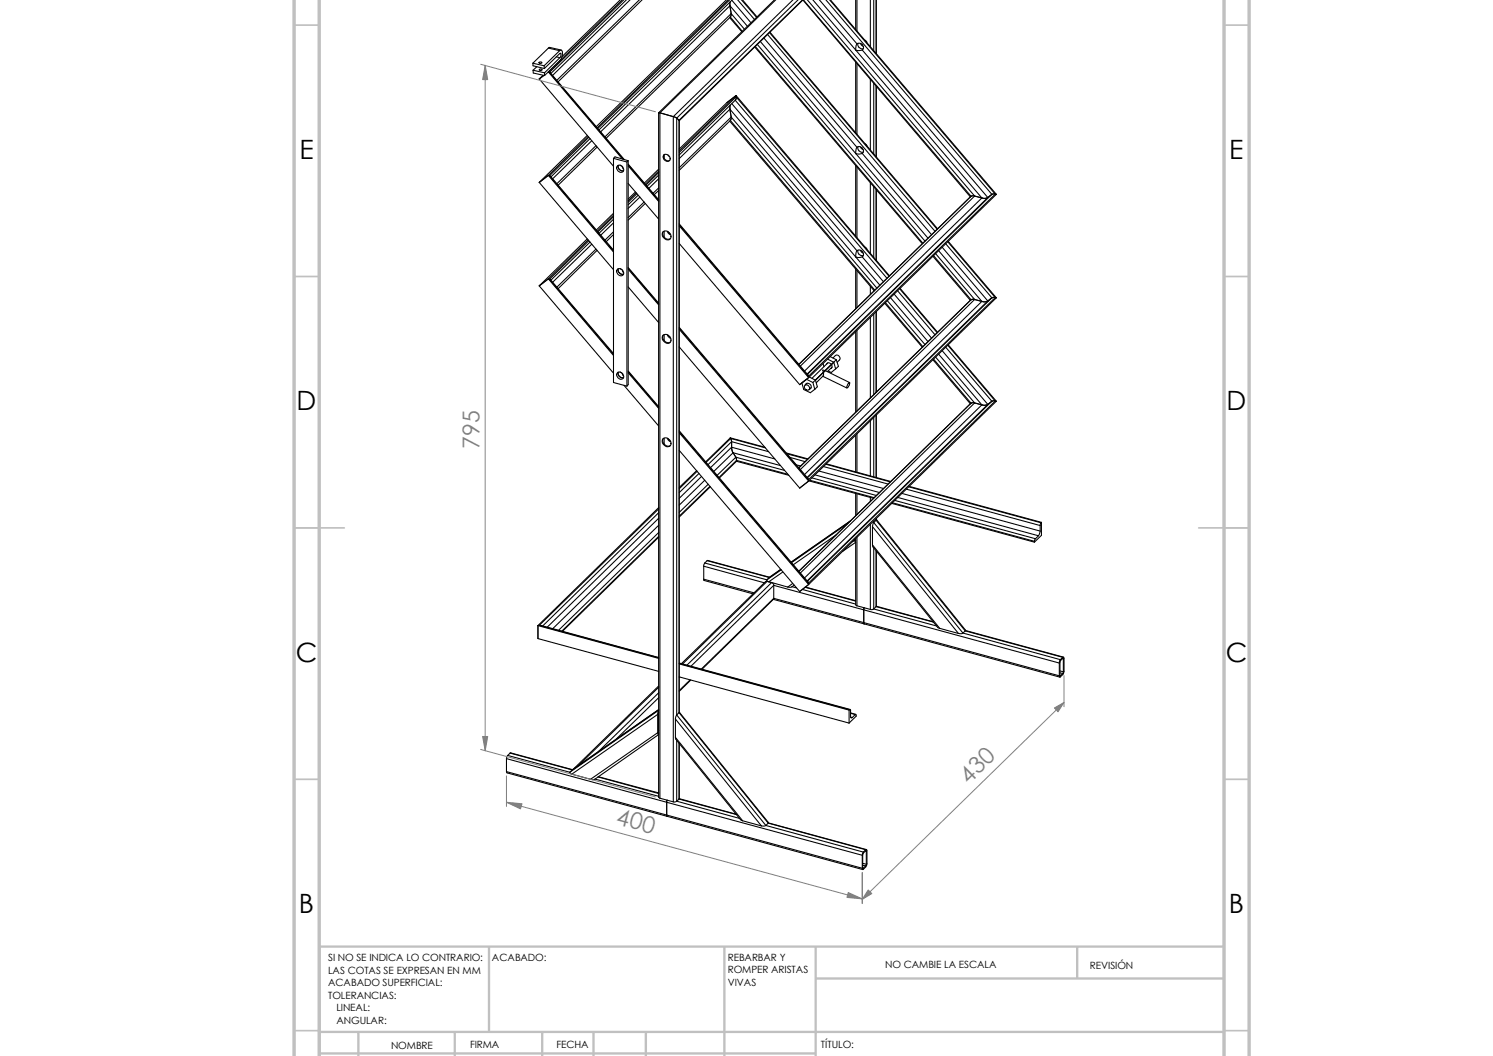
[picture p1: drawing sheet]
<svg xmlns="http://www.w3.org/2000/svg" width="297mm" height="210mm" viewBox="0 0 297 210" stroke-linecap="round" stroke-linejoin="round" font-family="sans-serif">
<path d="M58.5 5h5M243.5 5h5M58.5 55h5M243.5 55h5M58.5 105h10M238.5 105h10M58.5 155h5M243.5 155h5M58.5 205h5M243.5 205h5" fill="none" stroke="#c0c0c0" stroke-width=".34"/>
<g fill="none" stroke="#c0c0c0" stroke-width=".47">
<path d="M97.3 188.3v16.9M144.1 188.3v21.8M162.3 188.3v21.8M162.3 194.6h81.2M214.3 188.3v6.3M243.5 188.3h-180v21.8M63.5 205.2h180M63.5 209.5h98.8M71.3 205.2v4.9M90.5 205.2v4.9M107.9 205.2v4.9M118.1 205.2v4.9"/>
<path d="M128.5 205.2v4.9"/>
</g>
<path d="M58.5 -.1v210.2M63.5 -.1v210.2M243.5 0v210.1M248.5 0v210.1" fill="none" stroke="#c0c0c0" stroke-width=".68" stroke-linecap="butt"/>
<g fill="none" stroke="#000" stroke-width=".21">
<path d="M123.4 -.1l-11.6 11.4M123.8 -.1l-14.7 14.4M124.1 -.1l-14.8 14.5M124.6 -.1l-15 14.7M125.4 -.1l-15.5 15.1M127.2 0l-16.4 16M127.8 -.1l-16.8 16.4M144.5 -.1l-25.9 25.3M144.9 -.1l-26.1 25.5M145.2 -.1l-26.2 25.6M145.7 -.1l-26.5 25.9M146.7 -.1l3.4 4"/>
<path d="M147.5 -.1l3 3.5M147.7 -.1l2.9 3.4M154.1 -.1l-23.1 22.5M154.3 -.1l-23 22.5M157.8 -.1l-23.9 23.3M158.8 0l-24.2 23.5M159.7 -.1l-24.6 24M160.6 0l33.3 39M161.7 -.1l33.6 39.5M163 0l7.5 8.7M164.3 0l33 38.7M165 0l33 38.6"/>
<path d="M165.2 0l33 38.7M170.2 -.1v5.9M170.5 -.1v6.2M173.1 -.1v9.3M173.8 0v10M174.3 -.1v10.7M174.3 -.1v10.8M106 12.6v.5l2.3 .5M106 12.6l2.2 .5M106 14l2.3 .5M106 14l.1 .5 2.2 .5M106.8 13.3l-.8 .7"/>
<path d="M107.2 12.4a.3 .3 0 0 1 .4-.1 .3 .3 0 0 1 .2 .2 .3 .3 0 0 1-.3 .2 .3 .3 0 0 1-.3-.3zM107.3 15.7l14.7 17.4M107.3 13.8a.28 .28 0 0 1 .3-.1 .28 .28 0 0 1 .2 .2l-.4 .1zM108 15l-.7 .7M108.2 15l-.9 .7M108.2 13.1l.1 .5M108.3 14.5v.5M109.1 9.6l.3-.2 2.2 .5M109.1 14.3l14.7 17.3M109.1 14.3l.2 .1M109.1 9.6l-3.1 3M109.1 9.6l2.2 .5"/>
<path d="M109.3 14.4l.2 .1M109.3 14.4l14.7 17.3M109.5 14.5l14.7 17.2M110.7 11.3l.7 .2M111.3 10.1l-3.1 3M111.3 10.1l.3-.2a1.62 1.62 0 0 1-.2 2.1l-3.1 3M111.4 11.5l-3.1 3M111.4 11.5l.2-.5-.1-.4-3.2 3M145.2 3.5l2.4 2.8M145.2 1.1l-25.7 25.1M145.2 1.1l3.5 4.1M145.2 1.1l.3 1.6"/>
<path d="M145.2 .4v.7zM145.3 3.4l-24.7 24.1M145.3 3.4l2.4 2.8M145.5 2.7l-.2 .7M145.5 2.7l-25.1 24.5M145.5 2.7l2.6 3.1M145.6 0l3.8 4.5M146.4 19.3l.1 .2-.2 .4 30.1 35.4M146.4 19.3l-11.3 11M146.4 19.3l30.5 35.6M146.4 19l-11.3 11M146.4 19l-1.8 1.4-9.5 9.2"/>
<path d="M146.4 19v.3M146.4 19l30.6 35.9M146.4 19.3l-.1 .6-11.2 10.9M150.2 9.4l33.3 39.1M150.2 9.2l33.4 39.2M150.7 8.8l33.3 39.2M151.3 8.3l19 22.3M152 7.6l18.5 21.7M152.7 6.9l33.3 39.1M153.1 6.5l33.3 39.1M153.2 6.4l33.3 39.1M159.7 0l33.3 39.2 .2-.2"/>
<path d="M170.2 12.3v14.1M170.5 8.7a.82 .82 0 0 1 1 .2 .82 .82 0 0 1 0 1M170.5 8.7l-.2 .4v.9l.6 .1 .6-.2M170.5 12.7v14M170.7 8.6a.88 .88 0 0 0 1 1.1M171.2 8.6l.5 .6M171.4 8.8l.2 .1M171.5 9.9l25 29.4M172.1 8l.4 .4M172.3 8.3h.1M173.1 15.7v14.1M173.8 16.6v14"/>
<path d="M174.3 17.1v14.1M174.3 17.2v14M107.3 36.3l14.7 17.3M109.1 34.9l12.9 15.2M109.1 34.9l-1.8 1.4M109.1 34.9l.2 .1M109.3 35l.2 .1M109.3 35l12.7 14.9M109.5 35.1l12.5 14.6M116.8 26.9l-9.5 9.4M117 27.1l-7.9 7.8M117.1 27.3l-7.8 7.7"/>
<path d="M117.4 27.6l-7.8 7.6M117.7 28l-7.8 7.6M118.6 29l-7.8 7.5M118.8 29.3l-7.8 7.5M122 31.5v44.6l2.7 .7M122 31.5l2.7 .7M122 31.5l.3-.3 2.7 .8M122.9 32.9a.8 .8 0 0 1 1 .3 .8 .8 0 0 1-.2 1 .83 .83 0 0 1-.9-.3 .83 .83 0 0 1 .1-1zM123 32.9a.97 .97 0 0 0 1 1.1 .95 .95 0 0 1-1-1.1zM123.4 32.8l.3 .2M123.8 33.1l.2 .5M124.7 32.2v44.6"/>
<path d="M125 32.6l6 7.1M125 32.8l6 7.1M125 32l-.3 .2M125 32v44.5l-.3 .3M125 33l6 7M125 36.5l6 7.1M126.4 38.2l-1.4 1.4M126.6 38.4l-1.6 1.5M126.7 38.5l-1.7 1.7M127 38.8l-2 1.9M127.3 39.2l-2.3 2.2M131 22.5v136.1l.3 .1"/>
<path d="M131 34.8l-2.3 2.2M131 37.9l-.8 .8M131 34.3l-2.5 2.5M131 35.6l-1.9 1.9M131 37.4l-1.1 1M131 34l-2.6 2.6M131 33.7l-2.8 2.7M131.3 22.4l-.3 .1M131.3 22.4l2.6 .8M131.3 22.4v136.3M132.1 30.8a.84 .84 0 0 1 .9 .2 .84 .84 0 0 1 .2 .9 .81 .81 0 0 1-1-.1 .81 .81 0 0 1-.1-1zM132.1 31.5v-.7a.86 .86 0 0 0 .2 .9 .86 .86 0 0 0 .9 .2"/>
<path d="M132.8 30.8l.4 .4M133.9 23.2l.7 .3M133.9 23.2v136.3M134.6 23.5v118.7M134.6 23.5l.5 .4M135.1 23.9v117.8M135.1 24l24.7-24.1 33.4 39.1M145.2 24.1l28.7 33.7M145.2 21.7l-10.1 9.8M145.2 21.7l29.8 35M145.2 21.7l.3 1.6M145.2 20.9v.8"/>
<path d="M145.3 24l-10.2 9.9M145.3 24l28.7 33.7M145.5 23.3l-.2 .7M145.5 23.3l-10.4 10.1M145.5 23.3l29 34M145.6 20.6l24.9 29.3M170.2 32.9v14M170.3 30.6l14.3 16.8M170.5 29.3a.82 .82 0 0 1 1 .2 .82 .82 0 0 1 0 1M170.5 29.3l-.2 .3v1M170.5 33.2v14.1M170.7 29.2a.88 .88 0 0 0 1 1.1"/>
<path d="M171.2 29.2l.5 .6M171.4 29.3l.2 .2M171.5 30.5l-.6 .1h-.6M171.5 30.5l13.8 16.2M172.1 28.6l.4 .4M172.3 28.9h.1M173.1 36.3v14.1M173.8 37.1v14.1M174.3 37.7v14M174.3 37.8v14M193.2 39l-34.3 33.5M193.9 39l-34.7 33.8"/>
<path d="M193.9 39l1.4 .4M193.9 39h-.7M195.3 39.4l-35.2 34.4M196.5 39.3l-35.9 35.1M196.5 39.3l-.5 .2-.7-.1M197.3 38.7l-36.7 35.8M197.3 38.7l-.8 .6M198 38.6l-37.2 36.2M198 38.6l.2 .1M198 38.6l-.7 .1M198.2 38.7l-37.3 36.4M107.3 56.9l14.7 17.3"/>
<path d="M109.1 55.5l12.9 15.2M109.1 55.5h.2M109.1 55.5l-1.8 1.4M109.3 55.5l.2 .1 12.5 14.7M109.3 55.5l12.7 15M116.8 47.5l-9.5 9.4M117 47.7l-7.9 7.8M117.1 47.9l-7.8 7.6M117.4 48.1l-7.8 7.6M117.7 48.6l-7.8 7.5M118.6 49.5l-7.8 7.6M118.8 49.8l-7.8 7.6"/>
<path d="M122 43.6l-2.8 2.8M122 46.7l-1.4 1.3M122 43.1l-3 3M122 44.3l-2.5 2.5M122 46.1l-1.6 1.7M122 42.8l-3.2 3.2M122 42.4l-3.4 3.4M122.9 53.5a.8 .8 0 0 1 1 .3 .8 .8 0 0 1-.2 1 .83 .83 0 0 1-.9-.4 .83 .83 0 0 1 .1-.9zM123 53.5a.91 .91 0 0 0 1 1 .89 .89 0 0 1-1-1zM123.4 53.4l.3 .2M123.8 53.7l.2 .5M125 53.2l6 7.1"/>
<path d="M125 53.3l6 7.2M125 53.6l6 7M125 57.1l6 7M128.1 40.2l-3.1 3.1M128.4 40.5l-3.4 3.3M131.9 46.1a1.02 1.02 0 0 1 1.3 .2 1.02 1.02 0 0 1 0 1.3 1.09 1.09 0 0 1-1.1-.3 1.09 1.09 0 0 1-.2-1.2zM132 46.1a1.07 1.07 0 0 0 .2 1.1 1.07 1.07 0 0 0 1.1 .3M132.1 46v1.2M132.8 46l.1 .4 .5 .3M133 46.1l.3 .4M135.1 44.5l25.6 30.1 .1 .2M135.1 44.7l25.7 30.1"/>
<path d="M135.1 44.9l25.8 30.2M135.1 48.4l24 28.1 1.8-1.4M170.2 53.5v7.9M170.5 49.9a.82 .82 0 0 1 1 .1 .82 .82 0 0 1 0 1.1M170.5 49.9l-.2 .3v.9l.6 .1 .6-.1M170.5 53.8v7.4M170.7 49.7a.88 .88 0 0 0 1 1.1M171.2 49.8l.5 .6M171.4 49.9l.2 .2M171.5 51.1l4.3 4.9M172.1 49.1l.4 .5M172.3 49.4l.1 .1"/>
<path d="M173.1 56.9v1.7M173.8 57.7v.2M176.5 59.8l7.5 8.7M177.2 59.2l7.4 8.7M177.9 58.5l7.4 8.8M178.6 57.8l7.4 8.8M179 57.4l7.4 8.8M179.1 57.4l7.4 8.7M185.6 51l7.4 8.7 .2-.1M185.7 50.8l7.5 8.8M186.1 50.5l7.8 9.1M186.7 49.9l8.6 10"/>
<path d="M187.5 49.2l9 10.7M188.1 48.5l9.2 10.7M188.6 48.1l9.4 11.1M188.6 48l9.6 11.2M193.2 59.6l-34.3 33.4M193.9 59.6h-.7M193.9 59.6l-34.7 33.8M193.9 59.6l1.4 .3M195.3 59.9l-35.2 34.5M196.5 59.9l-35.9 35.1M196.5 59.9l-.5 .1-.7-.1M197.3 59.2l-36.7 35.8"/>
<path d="M197.3 59.2l-.8 .7M198 59.2l-37.2 36.2M198 59.2h.2M198 59.2h-.7M198.2 59.2l-37.3 36.5M122.9 74a.8 .8 0 0 1 1 .4 .8 .8 0 0 1-.2 1 .83 .83 0 0 1-.9-.4 .83 .83 0 0 1 .1-1zM123 74a.91 .91 0 0 0 1 1.1 .89 .89 0 0 1-1-1.1zM123.4 74l.3 .2M123.8 74.3l.2 .5M124.1 76.6l6.9 8.1M125 73.8l6 7.1M125 73.9l6 7.1"/>
<path d="M125 74.1l6 7.1M131.9 66.7a1.02 1.02 0 0 1 1.3 .2 1.02 1.02 0 0 1 0 1.3 1.09 1.09 0 0 1-1.1-.3 1.09 1.09 0 0 1-.2-1.2zM132 66.6a1.07 1.07 0 0 0 .2 1.2 1.07 1.07 0 0 0 1.1 .2M132.1 66.5v1.2M132.8 66.6l.1 .3 .5 .4M133 66.7l.3 .4M135.1 65.1l25.6 30.1 .1 .2M135.1 65.3l25.7 30.1M135.1 65.5l25.8 30.2M135.1 69l24 28.1 1.8-1.4M160.1 76.6a.58 .58 0 0 1 .8 .2 .58 .58 0 0 1-.1 .8 .63 .63 0 0 1-.7-.3 .63 .63 0 0 1 0-.7zM160.3 76.5a.6 .6 0 0 1 .9 0 .6 .6 0 0 1-.1 .8"/>
<path d="M160.5 76.2l-.4 .4M160.8 74.8l.1 .3M161 75l1.2 .6M161.4 77.1l-.4 .4M161.7 76.1l-1.3-.7-.9 .8 .4 1.3 1.3 .6 .9-.7M161.7 76.1l.4 1.3M162.2 75.6l.4 1.3-.5 .5M163.7 74.8l4.8 2.4M163.7 72.3l.2 .6M164.4 72.4a.6 .6 0 0 1 .9 0 .6 .6 0 0 1 0 .9M164.6 71.4l1.3 .7M164.7 72.2l-3.2 3"/>
<path d="M165.1 70.9l1.3 .6M165.5 73l-.9 .9M165.7 71.2l.5-.5a.62 .62 0 0 1 .7 .1 .62 .62 0 0 1 .1 .8l-.5 .5M165.9 72.1l-3.7 3.5M165.9 72.1l.3 1.3M166.2 73.4l-.8 .7-.6-.3M166.4 71.5l-4.7 4.6M166.4 71.5l.4 1.4-.6 .5M168.9 76.2l.1-.1a.77 .77 0 0 1-.6 1zM169 76.1l-4.8-2.4-.5-.1 .1 .5-.1 .7-1.3 1.3M170.2 66v16M170.5 65.7v16"/>
<path d="M173.1 63.1v16.1M173.8 62.5v16M174.3 62v16.1M174.3 62v16M176 60.3l7.5 8.7M176.1 60.2l7.5 8.8M185.6 71.5l7.4 8.8 .2-.1M185.7 71.4l7.5 8.8M186.1 71l7.8 9.1M186.7 70.4l8.6 10.1M187.5 69.8l9 10.6M188.1 69l9.2 10.8"/>
<path d="M188.6 68.7l9.4 11.1M188.6 68.6l9.6 11.2M197.3 79.8l-36.7 35.8M197.3 79.8l-.8 .6M198 79.8h-.7M198 79.8l-37.2 36.2M198 79.8h.2M198.2 79.8l-37.3 36.4M131.9 87.2a1.02 1.02 0 0 1 1.3 .3 1.02 1.02 0 0 1 0 1.3 1.09 1.09 0 0 1-1.1-.4 1.09 1.09 0 0 1-.2-1.2zM132 87.2a1.07 1.07 0 0 0 .2 1.2 1.07 1.07 0 0 0 1.1 .2M132.1 87.1v1.2M132.8 87.2l.1 .3 .5 .3"/>
<path d="M133 87.2l.3 .4M135.1 85.7l25.6 30M135.1 85.9l25.7 30.1M135.1 86.1l25.8 30.1M135.1 89.6l24 28 1.8-1.4M138.6 93.6l-3.5 3.3M138.7 93.7l-3.6 3.5M139.1 94.1l-4 3.9M139.6 94.7l-4.5 4.4M140.2 95.5l-5.1 5M140.9 96.3l-5.8 5.6M141.2 96.7l-6.1 6"/>
<path d="M141.3 96.8l-6.2 6M145.3 87.1l6.8 1.8M145.3 87.1l.1 .1M145.3 87.1l-4.9 4.8M145.4 87.2l.1 .6M145.4 87.2l6.9 1.9M145.4 87.2l-4.9 4.7M145.5 87.8l7.4 2M145.5 88.9l8.6 2.4M145.5 87.8l-4.7 4.6M145.5 88.9l-4.1 4.1M145.5 87.8v1.1"/>
<path d="M145.5 88.9l.3 1.1M145.8 90l9.4 2.6M145.8 90l-3.8 3.8M145.8 90l.6 .9M146.4 90.9l.1 .7M146.4 90.9l9.7 2.7M146.4 90.9l-3.7 3.6M146.5 91.6l10.2 2.7M146.5 91.6l-3.5 3.4M146.5 91.7l10.4 2.8M146.5 91.6v.1M146.5 91.7l-3.4 3.3"/>
<path d="M156.4 90.1l4.3 1.2M156.5 90.3l4.2 1.1M157.2 91l3 .8M158.4 92.5l.9 .2M160.8 95.4l.1 .3M160.9 95.6l12.9 3.5M161.1 95.5l12.8 3.5M161.5 95l12.9 3.6M162.1 94.4l12.9 3.6M162.9 93.7l12.9 3.5M163.8 92.8l12.9 3.5M164.3 92.3l12.8 3.5"/>
<path d="M164.4 92.2l12.8 3.6M170.2 86.6v7.3M170.2 98.2v4.4M170.5 86.3v7.6M170.5 98.2v4.1M173.1 83.7v10.9M173.1 98.9v.8M173.8 83.1v11.7M174.3 82.6v12.4M174.3 82.5v12.5M177.5 100l28.3 7.7M178 99.5l28 7.6"/>
<path d="M178.6 98.9l28 7.7M179.4 98.1l27.5 7.5M180.3 97.3l26.6 7.2M180.8 96.8l26.3 7.2M180.9 96.7l26.3 7.2M193.2 80.2l-34.3 33.4M193.9 80.1l-34.7 33.9M193.9 80.1l1.4 .4M193.9 80.1l-.7 .1M195.3 80.5l-35.2 34.4M196.5 80.4l-35.9 35.1M196.5 80.4l-.5 .2-.7-.1"/>
<path d="M196.5 80.4l-.6 .2-.6-.1M131 101.2l-23.7 23.2M131 102l-23.1 22.5M131 103.1l-22.1 21.6M131 104.5l-21 20.5M131 105.9l-19.9 19.4M131 106.7l-19.2 18.8M131 101l-24 23.4M131 106.8l-19.1 18.8M140 115.2v.2l9.8 2.7M140 112.6l12.1 3.3M140 115.2l10 2.7"/>
<path d="M140 112.6v2.6M140.2 112l12.4 3.3M140.2 112l-.2 .6M140.7 111.5l12.4 3.3M140.7 111.5l12.3 3.4M140.7 111.5l-.5 .5M152.6 115.3a.29 .29 0 0 0 0 .3 .29 .29 0 0 0 .4 .1M152.6 115.6h-.2l-16.8 16.4M152.6 115.6l-16.8 16.4M152.6 115.6l.9 .3M153 115.7l3.7 1.1M153 114.9l-.4 .4"/>
<path d="M153 114.9h.1M153.5 115.9l-16.8 16.4M153.5 115.9l.3 .1 .1 .4M153.9 119.2l18 4.9M153.9 119v.2l-14.2 13.9M153.9 116.4l-16.4 16.1M153.9 119l-14.4 14.1M153.9 116.4l17.9 4.9M153.9 119l17.9 4.8M153.9 116.4v2.6M155.3 113.2l-2.3 1.7M155.4 113.3l-2.8 2"/>
<path d="M155.7 113.7l-2.7 2M157.6 116.7l.9 .2M157.7 116l-1 .8M158 116.4l-.7 .4h-.6M159.6 117.2l10.6 2.9M160.1 116.8l10.1 2.7M160.2 116.8l10 2.7M160.7 115.7l.1 .3M160.8 116l.1 .2M166.3 106.4l-8.5 5.9M168.7 104.1l-11.2 7.8M169.2 103.6l-11.8 8.2"/>
<path d="M170.1 107.4l.1 .4M170.1 107.4l-.5 .3M170.1 107.3v.1M170.1 107.2l.1 .3M170.2 107.4h.1M170.2 107.1v13.2l.3 .2M170.2 107.9l-2.6 1.7M170.5 106.8v13.7M173.1 104.3v16.9M173.6 108.4l.1 .4 12.8 16 .4 .2M173.6 104.7l17.1 21.3M173.6 108.4l13.3 16.6"/>
<path d="M173.6 104.7v3.7M173.8 103.9l-.2 .8M173.8 103.6v.3M173.8 109v12.1M173.8 103.9l17.8 22M174.3 103.5h.2l17.5 21.8v.2M174.3 103.2v.3M174.3 109.6v11M174.3 103.5l17.7 22M174.3 103.5l-.5 .4M174.3 103.1v.3M177.4 100.1l28.4 7.7"/>
<path d="M205.8 107.7v.1M206 107.1l-.2 .6M206.6 106.6l-.6 .5M206.9 105.6l-.3 1M206.9 104.5v1.1M207.1 104l-.2 .5M207.2 103.9v2.6l-1.4 1.3M207.2 103.9l-.1 .1M107 124.4v2.6l24 6.5M107 124.4l24 6.5M107.3 124.4l23.7 6.4M107.3 124.4h-.3"/>
<path d="M131 136.4l-16.8 16.5M131 137.8l-11.9 11.6M131 138.8l-8.4 8.2M131 136.7l-15.9 15.5M135.1 131.9l34 9.2M135.1 132l33.9 9.1M135.1 132l33.8 9.2M135.1 134.6l33.8 9.2M135.3 134.7h-.2M137.3 135.2l-2.2 2.1M137.4 135.3l-2.3 2.2M170.5 120.5l2.6 .7"/>
<path d="M171.8 123.8l.1 .3M171.8 121.3v2.5M171.8 121.3l38.9 10.6M171.8 123.8l38.9 10.6M171.9 120.9l-.1 .4M171.9 124.1l38.9 10.6M173.8 121.1l12.6 3.4M173.8 121.1l-.7 .1M174.3 120.6l11.5 3.1M174.3 120.6l-.5 .5M174.3 120.6l11.3 3.1M186.9 125l3.8 1"/>
<path d="M191.6 125.9l-.3 .1h-.6M191.6 125.9l19.3 5.3M192 125.5l19.4 5.2M192 125.5l-.4 .4M192.1 125.4l19.4 5.3M210.7 131.9v2.5M210.9 133.4l.6 .2M210.9 134.4h.1M210.9 133.8l.5 .1M210.9 131.2l-.2 .7M211.4 131l.1 .1M211.4 130.7h.2l.1 .2v2.7l-.2 .4-.6 .7h-.1l-.1-.3"/>
<path d="M211.4 130.7l-.5 .5M211.4 133.9l-.5 .5M211.5 131.1v-.2l-.6 .6v2.9M211.5 131.1v2.5M211.5 133.6l-.1 .3M100.8 153.5l.1 .2 31.8 8.6M100.8 150.9l70.7 19.2M100.8 153.5l31.8 8.6M100.8 150.9v2.6M101 150.2l-.2 .7M101 150.2l12.4 3.4M101.5 149.8l12.4 3.3"/>
<path d="M101.5 149.8l12.3 3.3M101.5 149.8l-.5 .4M113.4 153.6a.29 .29 0 0 0 0 .3 .29 .29 0 0 0 .3 .1M113.7 154l3.8 1M113.8 153.1l-.4 .5M113.8 153.1h.1M118.4 154.9l12.6 3.5M119 154.5l12 3.3M119 154.5l12 3.2M130.9 145.7l.1 .4-12.7 8.9h-.8M130.9 142.1v3.6M130.9 142.1l-17.2 11.9"/>
<path d="M130.9 145.7l-13.4 9.3M131 141.1l-17.2 12M131 141.3l-17.6 12.3M131 141.7h.1M131 145.3l-.1 .1M131 145.7h.1M131 141.3l-.1 .8M131 141.6v4.2M131.3 158.7l2.6 .8M132.7 159.1l-.1 3M134.4 146.6l.1 .4 12.8 16 .4 .2M134.4 143l17.1 21.3"/>
<path d="M134.4 146.6l13.3 16.6M134.4 143v3.6M134.6 159.3l-.7 .2M134.6 159.3l12.6 3.5M134.6 147.2v12.1M134.6 142.2l17.8 22M134.6 142.2l-.2 .8M135.1 141.7h.1l17.6 21.8v.2M135.1 158.9l11.5 3.1M135.1 147.8v11.1M135.1 141.7l17.7 22M135.1 141.7l-.5 .5"/>
<path d="M135.1 158.9l-.5 .4M135.1 147.9v11M135.1 158.8l11.3 3.1M168.9 141.2v2.6M169 141.1l.2 .1v1.2a.23 .23 0 0 0 0 .3 .23 .23 0 0 0 .3 0M169 141.1l-.1 .1M169.2 141.8l1 .3M169.2 142.6l.3 .1M169.2 141.9l.9 .2M170.1 142.1h.2v.4l-1.4 1.3M170.1 142.1l-.6 .6M132.6 162.1l.1 .2"/>
<path d="M132.6 162.1l38.9 10.6M132.7 162.3l38.9 10.6M147.7 163.2l3.8 1.1M152.4 164.2l-.9 .1M152.4 164.2l19.3 5.3M152.8 163.7l19.4 5.3M152.8 163.7l-.4 .5M152.9 163.7l19.4 5.3M171.5 170.1v2.6M171.6 171.7l.7 .2M171.6 172.1l.6 .1M171.7 172.6v.1"/>
<path d="M171.7 169.5l-.2 .6M172.2 169.2l.1 .1M172.2 169h.2l.1 .1v2.8l-.2 .5-.6 .5h-.1l-.1-.2M172.2 169l-.5 .5M172.2 172.2l-.5 .5M172.3 169.3v2.6M172.3 171.9l-.1 .3M172.3 169.3v-.1l-.6 .5-.1 .3v2.6l.1 .1"/>
</g>
<path d="M95.6 12.8l34.8 9.4M96.5 13v136.3M211.7 134.4v6.1M211.7 139.7l-40.2 39.2M95.6 149.1l34.8 9.4M100.8 154.3v6.1M100.8 159.6l70.7 19.2M171.5 173.5v6.2" fill="none" stroke="#808080" stroke-width=".2"/>
<g fill="#808080" stroke="#808080" stroke-width=".2">
<path d="M172.7 177l.7 .7-1.9 1.2z"/>
<path d="M209.8 140.8l1.9-1.1-1.2 1.9z"/>
<path d="M168.7 177.5l2.8 1.3-3-.3z"/>
<path d="M100.8 159.6l3 .3-.3 1z"/>
<path d="M96.5 13l.5 2.8h-1z"/>
<path d="M96 146.5h1l-.5 2.8z"/>
</g>
<g font-size="5.3">
<text x="59.6" y="31.6">E</text>
<text x="244.6" y="31.6">E</text>
<text x="59" y="81.6">D</text>
<text x="244" y="81.6">D</text>
<text x="58.8" y="131.6">C</text>
<text x="243.8" y="131.6">C</text>
<text x="59.5" y="181.6">B</text>
<text x="244.5" y="181.6">B</text>
</g>
<g font-size="4.6" fill="#808080">
<text x="95.4" y="89.3" transform="rotate(-90 95.4 89.3)">795</text>
<text x="192.7" y="156" transform="rotate(-44 192.7 156)">430</text>
<text x="122.4" y="163.9" transform="rotate(15 122.4 163.9)">400</text>
</g>
<g font-size="2">
<text x="65.3" y="191.1">SI NO SE INDICA LO CONTRARIO:</text>
<text x="97.9" y="191.1">ACABADO:</text>
<text x="144.8" y="191.1">REBARBAR Y</text>
<text x="65.3" y="193.6">LAS COTAS SE EXPRESAN EN MM</text>
<text x="65.3" y="196.1">ACABADO SUPERFICIAL:</text>
<text x="144.8" y="193.5">ROMPER ARISTAS</text>
<text x="144.8" y="196">VIVAS</text>
<text x="176.1" y="192.5">NO CAMBIE LA ESCALA</text>
<text x="216.8" y="192.7">REVISIÓN</text>
<text x="65.3" y="198.6">TOLERANCIAS:</text>
<text x="66.9" y="201.1">LINEAL:</text>
<text x="66.9" y="203.6">ANGULAR:</text>
<text x="77.8" y="208.5">NOMBRE</text>
<text x="93.5" y="208.5">FIRMA</text>
<text x="110.7" y="208.4">FECHA</text>
<text x="163.3" y="208.4">TÍTULO:</text>
</g>
</svg>
